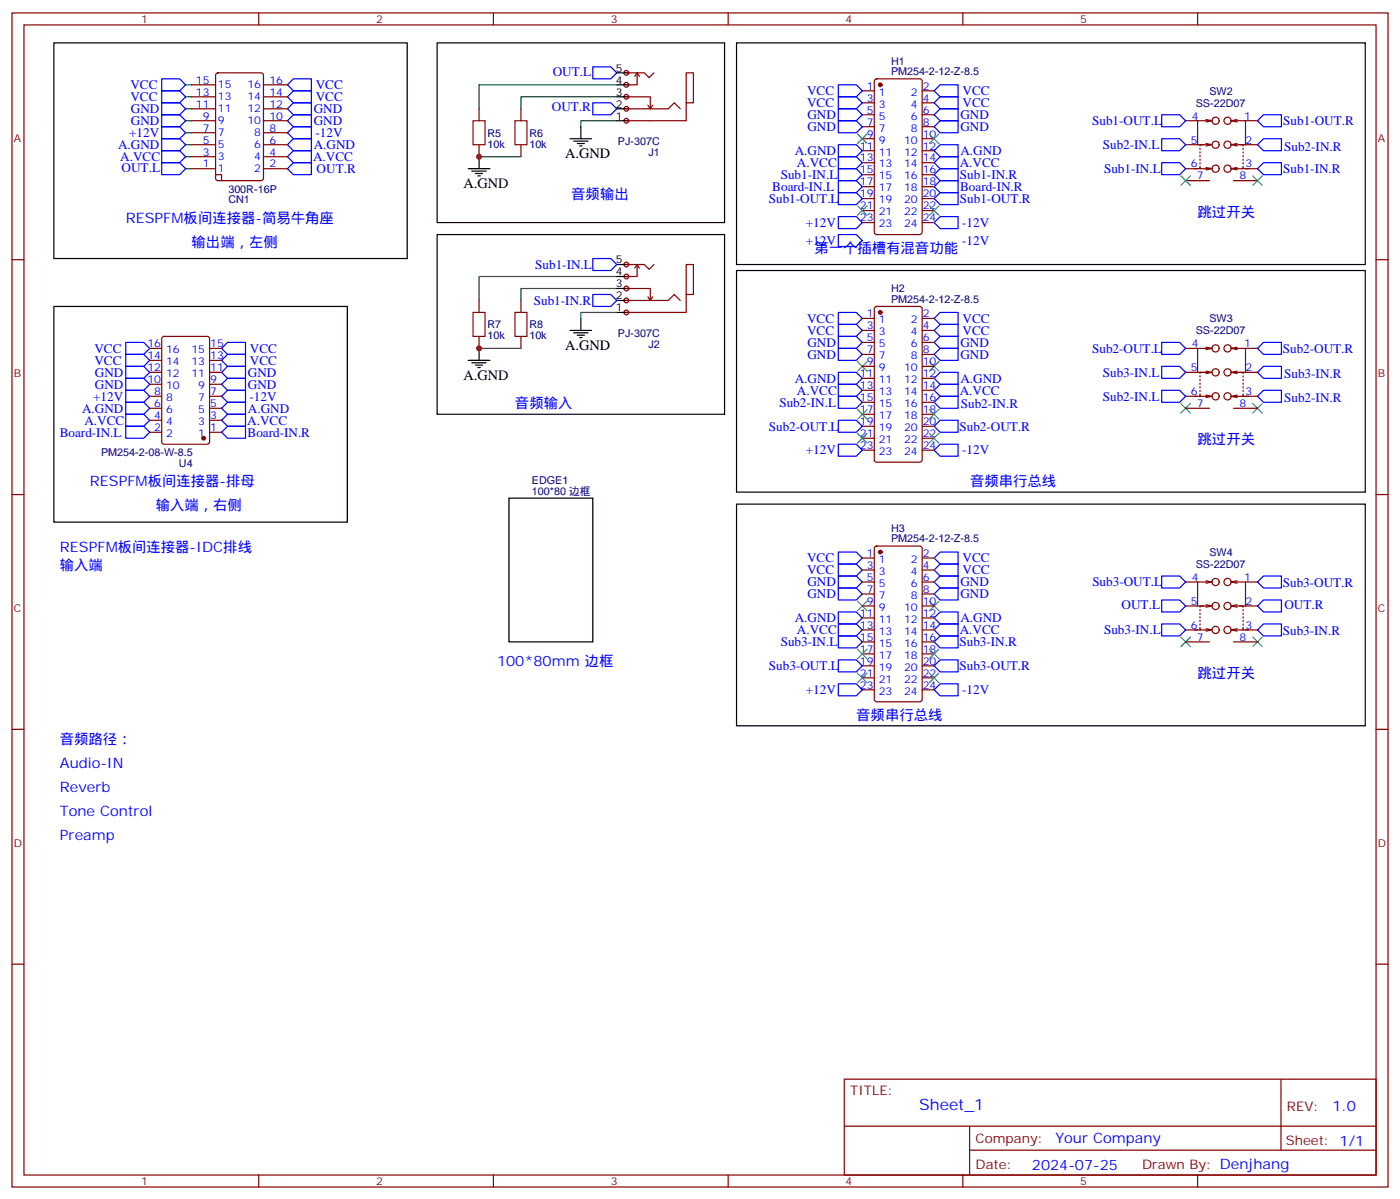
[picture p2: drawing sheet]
<svg xmlns="http://www.w3.org/2000/svg" width="412mm" height="353mm" viewBox="0 0 412 353" stroke-linecap="round" stroke-linejoin="round" font-family="sans-serif">
<g fill="none" stroke="#870000" stroke-width=".35">
<path d="M3.5 3.8h405.4v345.7h-405.4zM7.1 7.3h398.2v338.7h-398.2zM76.2 3.8v3.5M145.3 3.8v3.5M214.5 3.8v3.5M283.6 3.8v3.5M352.8 3.8v3.5M56.4 39.1h7.1M56.4 35.6h7.1M56.4 32h7.1M56.4 28.5h7.1M56.4 25h7.1"/>
<path d="M63.7 21.7l.5-.3h12.7l.7 .5v30.6l-.5 .6-12.9 .1-.6-.5-.1-30.5zM77.6 39.1h7.1M77.6 35.6h7.1M77.6 32h7.1M77.6 28.5h7.1M77.6 25h7.1M56.4 49.7h7.1M56.4 46.1h7.1M56.4 42.6h7.1M63.5 51.4h1.8v1.8M77.6 49.7h7.1M77.6 46.1h7.1"/>
<path d="M77.6 42.6h7.1M3.5 76.5h3.6M405.3 76.5h3.6M47.9 99.3l.4-.2h12.7l.7 .4v30.6l-.4 .7h-13l-.6-.5-.1-30.5zM44.1 102.6h3.5M44.1 106.1h3.5M44.1 109.6h3.5M44.1 116.7h3.5M44.1 113.2h3.5M61.7 102.6h3.6M61.7 106.1h3.6M61.7 109.6h3.6"/>
<path d="M61.7 116.7h3.6M61.7 113.2h3.6M44.1 127.3h3.5M44.1 123.8h3.5M44.1 120.2h3.5M61.7 127.3h3.6M61.7 123.8h3.6M61.7 120.2h3.6M3.5 145.6h3.6M405.3 145.6h3.6M3.5 214.8h3.6M405.3 214.8h3.6"/>
<path d="M3.5 283.9h3.6M405.3 283.9h3.6M248.7 317.8h156.6v28.2h-156.6zM377.3 317.8v20.9M248.7 331.6h156.5M285.6 338.7h119.6M285.6 331.6v14.1M76.2 346v3.5M145.3 346v3.5M214.5 346v3.5M283.6 346v3.5M352.8 346v3.5"/>
</g>
<g fill="none" stroke="#00f" stroke-width=".35">
<path d="M174.6 19.7h5.3l1.8 1.7-1.8 1.8h-5.3zM47.6 30.3h5.3l1.8 1.7-1.8 1.8h-5.3zM47.6 33.8h5.3l1.8 1.8-1.8 1.7h-5.3zM47.6 23.2h5.3l1.8 1.8-1.8 1.7h-5.3zM47.6 26.7h5.3l1.8 1.8-1.8 1.8h-5.3zM84.7 32l1.7-1.7h5.3v3.5h-5.3zM84.7 28.5l1.7-1.8h5.3v3.6h-5.3zM84.7 25l1.7-1.8h5.3v3.5h-5.3zM86.4 33.8h5.3v3.5h-5.3l-1.7-1.7zM174.6 30.3h5.3l1.8 1.7-1.8 1.8h-5.3zM47.6 47.9h5.3l1.8 1.8-1.8 1.7h-5.3zM47.6 40.9h5.3l1.8 1.7-1.8 1.8h-5.3z"/>
<path d="M47.6 44.4h5.3l1.8 1.7-1.8 1.8h-5.3zM86.4 47.9h5.3v3.5h-5.3l-1.7-1.7zM86.4 40.9h5.3v3.5h-5.3l-1.7-1.8zM86.4 44.4h5.3v3.5h-5.3l-1.7-1.8zM37 107.9h5.3l1.8 1.7-1.8 1.8h-5.3zM37 111.4h5.3l1.8 1.8-1.8 1.7h-5.3zM37 118.5h5.3l1.8 1.7-1.8 1.8h-5.3zM37 100.8h5.3l1.8 1.8-1.8 1.8h-5.3zM37 104.4h5.3l1.8 1.7-1.8 1.8h-5.3zM67 111.4h5.3v3.5h-5.3l-1.7-1.7zM67 107.9h5.3v3.5h-5.3l-1.7-1.8zM67 118.5h5.3v3.5h-5.3l-1.7-1.8z"/>
<path d="M67 104.4h5.3v3.5h-5.3l-1.7-1.8zM67 100.8h5.3v3.6h-5.3l-1.7-1.8zM37 122h5.3l1.8 1.8-1.8 1.7h-5.3zM37 125.5h5.3l1.8 1.8-1.8 1.7h-5.3zM65.3 123.8l1.7-1.8h5.3v3.5h-5.3zM65.3 127.3l1.7-1.8h5.3v3.5h-5.3z"/>
</g>
<path d="M15.9 12.6h104v63.5h-104zM171.1 37.3v3.6M167.9 40.9h6.4M169 41.6h4.2M170 42.3h2.2M170.7 43h.7M15.9 90.2h86.4v63.5h-86.4z" fill="none" stroke="#000" stroke-width=".35"/>
<circle cx="60" cy="129" r=".53" fill="#870000" stroke="#870000" stroke-width=".35"/>
<path d="M54.7 25h1.7M54.7 28.5h1.7M54.7 32h1.7M54.7 35.6h1.7M181.7 35.6h-10.6v1.7M54.7 42.6h1.7M54.7 46.1h1.7M54.7 49.7h1.7M141.1 46.1h12.4" fill="none" stroke="#008700" stroke-width=".35"/>
<g fill="#f0f0f0" stroke="#870000" stroke-width=".35">
<circle cx="184.5" cy="21.4" r=".71"/>
<circle cx="184.5" cy="25" r=".71"/>
<circle cx="184.5" cy="28.5" r=".71"/>
<circle cx="184.5" cy="32" r=".71"/>
<circle cx="184.5" cy="35.6" r=".71"/>
</g>
<g fill="none" stroke="#000" stroke-width=".35">
<path d="M128.8 12.6h84.6v52.9h-84.6zM181.7 35.6h3.5M181.7 32h3.5M181.7 28.5h3.5M181.7 25h3.5M181.7 21.4h3.5M137.9 49.7h6.4M139 50.4h4.2M140.1 51.1h2.1M140.8 51.8h.7M141.1 46.1v3.6M128.8 69.1h84.6v52.9h-84.6z"/>
<path d="M217 79.7h185.2v65.2h-185.2zM137.9 106.1h6.4M139 106.8h4.2M140.1 107.5h2.1M140.8 108.2h.7M141.1 102.6v3.5M217 148.4h185.2v65.3h-185.2z"/>
</g>
<g fill="none" stroke="#870000" stroke-width=".35">
<path d="M141.1 32v3.6M153.5 32v3.6M184.5 32h12.3l1.8-1.7 1.8 1.7M184.5 28.5h7.1v3.5M184.5 21.4h5.3l1.4 1.5 1.4-1.5M187.7 21.4v3.6h-3.2M187.7 21.4l.7 1.1M187.7 21.4l-.7 1.1M190.9 31l.7 1M192.3 31l-.7 1M202.1 30.3v-8.9h2.2v8.9h-2.2v5.3h-17.6M349.2 35.6h3.6"/>
<path d="M355.2 35.2l1.8 .4M357 35.6h-4.2v7M357 35.6l-1.8 .3M362.7 35.6h4.2v7M362.7 35.6l1.7 .3M364.4 35.2l-1.7 .4M366.9 35.6h3.5M141.1 42.6v3.5M153.5 42.6v3.5M349.2 42.6h5.3M349.2 49.7h4.5M349.2 53.2h7.1"/>
<path d="M353.5 49v.7h2.8M353.5 43.7v.3M353.5 44.7v.4M353.5 45.8v.3M353.5 46.8v.4M353.5 47.9v.4M355.2 49.3l1.8 .4-1.8 .3M355.2 42.3l1.8 .3-1.8 .4M356.3 42.6h-2.8v.4M362.7 42.6l1.7 .4M362.7 49.7l1.7 .3M363.4 42.6h2.8v.4"/>
<path d="M363.4 53.2h7M364.4 42.3l-1.7 .3M364.4 49.3l-1.7 .4M365.1 42.6h5.3M366 49.7h4.4M366.2 49v.7h-2.8M366.2 43.7v.3M366.2 44.7v.4M366.2 45.8v.3M366.2 46.8v.4M366.2 47.9v.4M141.1 88.5v3.5"/>
<path d="M141.1 99.1v3.5M153.5 88.5v3.5M153.5 99.1v3.5M349.2 102.6h3.6M349.2 109.6h5.3M349.2 116.7h4.5M353.5 116v.7h2.8M353.5 110.7v.4M353.5 111.8v.3M353.5 112.8v.4M353.5 113.9v.3M353.5 114.9v.4"/>
<path d="M355.2 116.3l1.8 .4-1.8 .4M355.2 109.3l1.8 .3-1.8 .4M355.2 102.2l1.8 .4M356.3 109.6h-2.8v.4M357 102.6h-4.2v7M357 102.6l-1.8 .3M362.7 102.6h4.2v7M362.7 102.6l1.7 .3M362.7 109.6l1.7 .4M362.7 116.7l1.7 .4M363.4 109.6h2.8v.4M364.4 102.2l-1.7 .4"/>
<path d="M364.4 109.3l-1.7 .3M364.4 116.3l-1.7 .4M365.1 109.6h5.3M366 116.7h4.4M366.2 116v.7h-2.8M366.2 110.7v.4M366.2 111.8v.3M366.2 112.8v.4M366.2 113.9v.3M366.2 114.9v.4M366.9 102.6h3.5M349.2 120.2h7.1"/>
<path d="M363.4 120.2h7M349.2 171.4h3.6M349.2 178.4h5.3M353.5 179.5v.3M355.2 178.1l1.8 .3-1.8 .4M355.2 171l1.8 .4M356.3 178.4h-2.8v.4M357 171.4h-4.2v7M357 171.4l-1.8 .3M362.7 171.4h4.2v7M362.7 171.4l1.7 .3M362.7 178.4l1.7 .4"/>
<path d="M363.4 178.4h2.8v.4M364.4 171l-1.7 .4M364.4 178.1l-1.7 .3M365.1 178.4h5.3M366.2 179.5v.3M366.9 171.4h3.5M349.2 185.5h4.5M349.2 189h7.1M353.5 184.8v.7h2.8M353.5 180.6v.3M353.5 181.6v.4M353.5 182.7v.3"/>
<path d="M353.5 183.7v.4M355.2 185.1l1.8 .4-1.8 .3M362.7 185.5l1.7 .3M363.4 189h7M364.4 185.1l-1.7 .4M366 185.5h4.4M366.2 184.8v.7h-2.8M366.2 180.6v.3M366.2 181.6v.4M366.2 182.7v.3M366.2 183.7v.4"/>
<circle cx="358.1" cy="35.6" r="1.06"/>
<circle cx="361.6" cy="35.6" r="1.06"/>
<circle cx="358.1" cy="42.6" r="1.06"/>
<circle cx="358.1" cy="49.7" r="1.06"/>
<circle cx="361.6" cy="49.7" r="1.06"/>
<circle cx="361.6" cy="42.6" r="1.06"/>
<circle cx="358.1" cy="109.6" r="1.06"/>
<circle cx="358.1" cy="116.7" r="1.06"/>
<circle cx="358.1" cy="102.6" r="1.06"/>
<circle cx="361.6" cy="109.6" r="1.06"/>
<circle cx="361.6" cy="102.6" r="1.06"/>
<circle cx="361.6" cy="116.7" r="1.06"/>
<circle cx="358.1" cy="178.4" r="1.06"/>
<circle cx="358.1" cy="171.4" r="1.06"/>
<circle cx="361.6" cy="178.4" r="1.06"/>
<circle cx="361.6" cy="171.4" r="1.06"/>
<circle cx="358.1" cy="185.5" r="1.06"/>
<circle cx="361.6" cy="185.5" r="1.06"/>
</g>
<path d="M139.3 35.6h3.6v7h-3.6zM151.7 35.6h3.5v7h-3.5zM139.3 92h3.6v7.1h-3.6zM151.7 92h3.5v7.1h-3.5z" fill="none" stroke="#a10000" stroke-width=".35"/>
<path d="M181.7 25h-40.6v7M181.7 28.5h-28.2v3.5M181.7 84.9h-28.2v3.6M181.7 81.4h-40.6v7.1" fill="none" stroke="#008700" stroke-width=".35"/>
<g fill="none" stroke="#00f" stroke-width=".35">
<path d="M342.2 33.8h5.3l1.7 1.8-1.7 1.7h-5.3zM342.2 40.9h5.3l1.7 1.7-1.7 1.8h-5.3zM342.2 47.9h5.3l1.7 1.8-1.7 1.7h-5.3zM370.4 49.7l1.8-1.8h5.3v3.5h-5.3zM372.2 40.9h5.3v3.5h-5.3l-1.8-1.8zM246.9 99.1h5.3l1.8 1.7-1.8 1.8h-5.3zM246.9 92h5.3l1.8 1.8-1.8 1.7h-5.3zM246.9 95.5h5.3l1.8 1.8-1.8 1.8h-5.3zM276.9 95.5h5.3v3.6h-5.3l-1.7-1.8zM276.9 92h5.3v3.5h-5.3l-1.7-1.7zM246.9 102.6h5.3l1.8 1.8-1.8 1.7h-5.3zM246.9 109.6h5.3l1.8 1.8-1.8 1.8h-5.3z"/>
<path d="M246.9 113.2h5.3l1.8 1.7-1.8 1.8h-5.3zM246.9 116.7h5.3l1.8 1.8-1.8 1.7h-5.3zM275.2 100.8l1.7-1.7h5.3v3.5h-5.3zM275.2 114.9l1.7-1.7h5.3v3.5h-5.3zM275.2 118.5l1.7-1.8h5.3v3.5h-5.3zM276.9 102.6h5.3v3.5h-5.3l-1.7-1.7zM276.9 109.6h5.3v3.6h-5.3l-1.7-1.8zM342.2 107.9h5.3l1.7 1.7-1.7 1.8h-5.3zM342.2 114.9h5.3l1.7 1.8-1.7 1.8h-5.3zM342.2 100.8h5.3l1.7 1.8-1.7 1.8h-5.3zM370.4 109.6l1.8-1.7h5.3v3.5h-5.3zM370.4 116.7l1.8-1.8h5.3v3.6h-5.3z"/>
<path d="M370.4 102.6l1.8-1.8h5.3v3.6h-5.3zM342.2 169.6h5.3l1.7 1.8-1.7 1.7h-5.3zM370.4 171.4l1.8-1.8h5.3v3.5h-5.3zM342.2 183.7h5.3l1.7 1.8-1.7 1.8h-5.3zM370.4 185.5l1.8-1.8h5.3v3.6h-5.3z"/>
</g>
<g fill="none" stroke="#3c3" stroke-width=".35">
<path d="M347.8 51.8l2.9 2.8M350.7 51.8l-2.9 2.8M369 51.8l2.8 2.8M371.8 51.8l-2.8 2.8M252.6 106.5l2.8 2.8M255.4 106.5l-2.8 2.8M273.8 106.5l2.8 2.8M276.6 106.5l-2.8 2.8M347.8 118.8l2.9 2.8M350.7 118.8l-2.9 2.8M369 118.8l2.8 2.8M371.8 118.8l-2.8 2.8"/>
<path d="M347.8 187.6l2.9 2.8M350.7 187.6l-2.9 2.8M369 187.6l2.8 2.8M371.8 187.6l-2.8 2.8"/>
</g>
<g fill="#f0f0f0" stroke="#870000" stroke-width=".35">
<circle cx="184.5" cy="77.9" r=".71"/>
<circle cx="184.5" cy="81.4" r=".71"/>
<circle cx="184.5" cy="84.9" r=".71"/>
<circle cx="184.5" cy="88.5" r=".71"/>
<circle cx="184.5" cy="92" r=".71"/>
</g>
<path d="M217 12.6h185.2v65.3h-185.2zM181.7 77.9h3.5M167.9 97.3h6.4M169 98h4.2M170 98.7h2.2M170.7 99.4h.7M171.1 93.8v3.5M181.7 92h3.5M181.7 88.5h3.5M181.7 84.9h3.5M181.7 81.4h3.5M149.9 146.7h24.7v42.3h-24.7z" fill="none" stroke="#000" stroke-width=".35"/>
<g fill="none" stroke="#870000" stroke-width=".35">
<path d="M254 26.7h3.5M254 30.3h3.5M254 33.8h3.5M254 37.3h3.5M257.8 23.4l.4-.2h12.7l.7 .4v44.8l-.4 .6-13 .1-.6-.5-.1-44.7zM271.6 26.7h3.6M271.6 30.3h3.6M271.6 33.8h3.6M271.6 37.3h3.6M254 58.5h3.5M254 55h3.5M254 40.9h3.5"/>
<path d="M254 51.4h3.5M254 44.4h3.5M254 47.9h3.5M271.6 58.5h3.6M271.6 55h3.6M271.6 40.9h3.6M271.6 51.4h3.6M271.6 44.4h3.6M271.6 47.9h3.6M184.5 77.9h5.3l1.4 1.4 1.4-1.4M187.7 77.9v3.5h-3.2M187.7 77.9l.7 1.1"/>
<path d="M187.7 77.9l-.7 1.1M254 65.5h3.5M254 62h3.5M271.6 65.5h3.6M271.6 62h3.6M184.5 88.5h12.3l1.8-1.8 1.8 1.8M184.5 84.9h7.1v3.6M190.9 87.4l.7 1.1M192.3 87.4l-.7 1.1M202.1 86.7v-8.8h2.2v8.8h-2.2v5.3h-17.6M254 93.8h3.5M254 97.3h3.5"/>
<path d="M257.8 90.4l.4-.2h12.7l.7 .5v44.7l-.4 .6-13 .1-.6-.5-.1-44.7zM271.6 93.8h3.6M271.6 97.3h3.6M254 100.8h3.5M254 104.4h3.5M254 107.9h3.5M254 118.5h3.5M254 111.4h3.5M254 114.9h3.5M271.6 100.8h3.6M271.6 104.4h3.6M271.6 107.9h3.6"/>
<path d="M271.6 118.5h3.6M271.6 111.4h3.6M271.6 114.9h3.6M254 132.6h3.5M254 129h3.5M254 125.5h3.5M254 122h3.5M271.6 132.6h3.6M271.6 129h3.6M271.6 125.5h3.6M271.6 122h3.6M254 164.3h3.5"/>
<path d="M254 167.9h3.5M254 171.4h3.5M254 174.9h3.5M254 178.4h3.5M257.8 161l.4-.2h12.7l.7 .4v44.8l-.4 .6-13 .1-.6-.5-.1-44.7zM271.6 164.3h3.6M271.6 167.9h3.6M271.6 171.4h3.6M271.6 174.9h3.6M271.6 178.4h3.6M254 199.6h3.5M254 196.1h3.5"/>
<path d="M254 192.5h3.5M254 189h3.5M254 182h3.5M254 185.5h3.5M271.6 199.6h3.6M271.6 196.1h3.6M271.6 192.5h3.6M271.6 189h3.6M271.6 182h3.6M271.6 185.5h3.6M254 203.1h3.5M271.6 203.1h3.6"/>
</g>
<path d="M54.7 39.1h1.7M181.7 92h-10.6v1.8M141.1 102.6h12.4" fill="none" stroke="#008700" stroke-width=".35"/>
<g fill="none" stroke="#00f" stroke-width=".35">
<path d="M47.6 37.3h5.3l1.8 1.8-1.8 1.8h-5.3zM86.4 37.3h5.3v3.6h-5.3l-1.7-1.8zM246.9 32h5.3l1.8 1.8-1.8 1.8h-5.3zM246.9 35.6h5.3l1.8 1.7-1.8 1.8h-5.3zM246.9 25h5.3l1.8 1.7-1.8 1.8h-5.3zM246.9 28.5h5.3l1.8 1.8-1.8 1.7h-5.3zM275.2 37.3l1.7-1.7h5.3v3.5h-5.3zM276.9 32h5.3v3.6h-5.3l-1.7-1.8zM276.9 28.5h5.3v3.5h-5.3l-1.7-1.7zM276.9 25h5.3v3.5h-5.3l-1.7-1.8zM370.4 35.6l1.8-1.8h5.3v3.5h-5.3zM246.9 42.6h5.3l1.8 1.8-1.8 1.7h-5.3z"/>
<path d="M246.9 46.1h5.3l1.8 1.8-1.8 1.8h-5.3zM246.9 49.7h5.3l1.8 1.7-1.8 1.8h-5.3zM246.9 56.7h5.3l1.8 1.8-1.8 1.8h-5.3zM246.9 53.2h5.3l1.8 1.8-1.8 1.7h-5.3zM275.2 44.4l1.7-1.8h5.3v3.5h-5.3zM275.2 47.9l1.7-1.8h5.3v3.6h-5.3zM275.2 51.4l1.7-1.7h5.3v3.5h-5.3zM275.2 58.5l1.7-1.8h5.3v3.6h-5.3zM275.2 55l1.7-1.8h5.3v3.5h-5.3zM174.6 76.1h5.3l1.8 1.8-1.8 1.8h-5.3zM246.9 63.8h5.3l1.8 1.7-1.8 1.8h-5.3zM276.9 63.8h5.3v3.5h-5.3l-1.7-1.8z"/>
<path d="M174.6 86.7h5.3l1.8 1.8-1.8 1.7h-5.3zM37 114.9h5.3l1.8 1.8-1.8 1.8h-5.3zM67 114.9h5.3v3.6h-5.3l-1.7-1.8zM246.9 123.8h5.3l1.8 1.7-1.8 1.8h-5.3zM246.9 130.8h5.3l1.8 1.8-1.8 1.7h-5.3zM275.2 125.5l1.7-1.7h5.3v3.5h-5.3zM275.2 132.6l1.7-1.8h5.3v3.5h-5.3zM246.9 166.1h5.3l1.8 1.8-1.8 1.7h-5.3zM246.9 162.6h5.3l1.8 1.7-1.8 1.8h-5.3zM246.9 173.1h5.3l1.8 1.8-1.8 1.8h-5.3zM246.9 169.6h5.3l1.8 1.8-1.8 1.7h-5.3zM275.2 164.3l1.7-1.7h5.3v3.5h-5.3z"/>
<path d="M275.2 171.4l1.7-1.8h5.3v3.5h-5.3zM276.9 166.1h5.3v3.5h-5.3l-1.7-1.7zM276.9 173.1h5.3v3.6h-5.3l-1.7-1.8zM342.2 176.7h5.3l1.7 1.7-1.7 1.8h-5.3zM370.4 178.4l1.8-1.7h5.3v3.5h-5.3zM246.9 187.3h5.3l1.8 1.7-1.8 1.8h-5.3zM246.9 183.7h5.3l1.8 1.8-1.8 1.8h-5.3zM246.9 180.2h5.3l1.8 1.8-1.8 1.7h-5.3zM246.9 194.3h5.3l1.8 1.8-1.8 1.7h-5.3zM275.2 189l1.7-1.7h5.3v3.5h-5.3zM275.2 185.5l1.7-1.8h5.3v3.6h-5.3zM275.2 182l1.7-1.8h5.3v3.5h-5.3z"/>
<path d="M275.2 196.1l1.7-1.8h5.3v3.5h-5.3zM246.9 201.4h5.3l1.8 1.7-1.8 1.8h-5.3zM275.2 203.1l1.7-1.7h5.3v3.5h-5.3z"/>
</g>
<g fill="#870000" stroke="#870000" stroke-width=".35">
<circle cx="259.3" cy="25" r=".53"/>
<circle cx="259.3" cy="92" r=".53"/>
<circle cx="259.3" cy="162.6" r=".53"/>
</g>
<g fill="none" stroke="#3c3" stroke-width=".35">
<path d="M252.6 39.4l2.8 2.9M255.4 39.4l-2.8 2.9M273.8 39.4l2.8 2.9M276.6 39.4l-2.8 2.9M252.6 60.6l2.8 2.8M255.4 60.6l-2.8 2.8M273.8 60.6l2.8 2.8M276.6 60.6l-2.8 2.8M252.6 120.6l2.8 2.8M252.6 127.6l2.8 2.9M255.4 120.6l-2.8 2.8M255.4 127.6l-2.8 2.9"/>
<path d="M273.8 120.6l2.8 2.8M273.8 127.6l2.8 2.9M276.6 120.6l-2.8 2.8M276.6 127.6l-2.8 2.9M252.6 177l2.8 2.8M255.4 177l-2.8 2.8M273.8 177l2.8 2.8M276.6 177l-2.8 2.8M252.6 191.1l2.8 2.9M252.6 198.2l2.8 2.8M255.4 198.2l-2.8 2.8M255.4 191.1l-2.8 2.9"/>
<path d="M273.8 191.1l2.8 2.9M273.8 198.2l2.8 2.8M276.6 191.1l-2.8 2.9M276.6 198.2l-2.8 2.8"/>
</g>
<g fill="#c00">
<circle cx="141.1" cy="46.1" r=".88"/>
<circle cx="141.1" cy="102.6" r=".88"/>
</g>
<path d="M246.9 69.1h5.3l1.8 1.7-1.8 1.8h-5.3z" fill="none" stroke="#00f" stroke-width=".35"/>
<text font-size="4.6" fill="#00f" x="270.8" y="326.8">Sheet_1</text>
<g font-size="4.2">
<text x="166.5" y="46.5">A.GND</text>
<text x="136.5" y="55.3">A.GND</text>
<text x="166.5" y="102.9">A.GND</text>
<text x="136.5" y="111.8">A.GND</text>
</g>
<g font-size="4.2" fill="#00f">
<text x="168.3" y="58.5">音频输出</text>
<text x="37" y="65.5">RESPFM板间连接器-简易牛角座</text>
<text x="352.8" y="63.8">跳过开关</text>
<text x="56.4" y="72.6">输出端，左侧</text>
<text x="239.9" y="74.4">第一个插槽有混音功能</text>
<text x="151.7" y="120.2">音频输入</text>
<text x="352.8" y="130.8">跳过开关</text>
<text x="26.5" y="143.2">RESPFM板间连接器-排母</text>
<text x="285.8" y="143.2">音频串行总线</text>
<text x="45.9" y="150.2">输入端，右侧</text>
<text x="17.6" y="167.9">输入端</text>
<text x="17.6" y="162.6">RESPFM板间连接器-IDC排线</text>
<text x="146.4" y="196.1">100*80mm 边框</text>
<text x="352.8" y="199.6">跳过开关</text>
<text x="252.2" y="211.9">音频串行总线</text>
<text x="17.6" y="219">音频路径：</text>
<text x="17.6" y="226.1">Audio-IN</text>
<text x="17.6" y="233.1">Reverb</text>
<text x="17.6" y="240.2">Tone Control</text>
<text x="17.6" y="247.2">Preamp</text>
<text x="392.5" y="327">1.0</text>
<text x="310.9" y="336.6">Your Company</text>
<text x="304" y="344.4">2024-07-25</text>
</g>
<g font-size="3.9" fill="#00f">
<text x="162.8" y="22.3">OUT.L</text>
<text x="38.4" y="26.2">VCC</text>
<text x="38.4" y="29.8">VCC</text>
<text x="93" y="29.8">VCC</text>
<text x="93" y="26.2">VCC</text>
<text x="237.7" y="28">VCC</text>
<text x="283.5" y="28">VCC</text>
<text x="38.5" y="33.3">GND</text>
<text x="92.4" y="33.3">GND</text>
<text x="162.6" y="32.8">OUT.R</text>
<text x="237.7" y="31.5">VCC</text>
<text x="237.9" y="35">GND</text>
<text x="282.9" y="35">GND</text>
<text x="283.5" y="31.5">VCC</text>
<text x="38" y="40.3">+12V</text>
<text x="38.5" y="36.8">GND</text>
<text x="92.4" y="36.8">GND</text>
<text x="92.9" y="40.3">-12V</text>
<text x="237.9" y="38.6">GND</text>
<text x="282.9" y="38.6">GND</text>
<text x="321.7" y="36.8">Sub1-OUT.L</text>
<text x="378" y="36.8">Sub1-OUT.R</text>
<text x="34.8" y="43.9">A.GND</text>
<text x="35.4" y="47.4">A.VCC</text>
<text x="92.2" y="47.4">A.VCC</text>
<text x="92.4" y="43.9">A.GND</text>
<text x="234.1" y="45.6">A.GND</text>
<text x="282.9" y="45.6">A.GND</text>
<text x="324.8" y="43.9">Sub2-IN.L</text>
<text x="378.3" y="44.4">Sub2-IN.R</text>
<text x="35.8" y="50.5">OUT.L</text>
<text x="93.3" y="51">OUT.R</text>
<text x="230" y="52.7">Sub1-IN.L</text>
<text x="234.8" y="49.2">A.VCC</text>
<text x="282.7" y="49.2">A.VCC</text>
<text x="282.8" y="52.7">Sub1-IN.R</text>
<text x="325.2" y="50.9">Sub1-IN.L</text>
<text x="378" y="50.9">Sub1-IN.R</text>
<text x="226.5" y="59.8">Sub1-OUT.L</text>
<text x="227.5" y="56.3">Board-IN.L</text>
<text x="282.8" y="59.8">Sub1-OUT.R</text>
<text x="282.8" y="56.3">Board-IN.R</text>
<text x="237.3" y="66.8">+12V</text>
<text x="283.4" y="66.8">-12V</text>
<text x="237.3" y="72.1">+12V</text>
<text x="283.4" y="72.1">-12V</text>
<text x="157.7" y="79.2">Sub1-IN.L</text>
<text x="157.3" y="89.7">Sub1-IN.R</text>
<text x="237.7" y="95">VCC</text>
<text x="283.5" y="95">VCC</text>
<text x="237.7" y="98.6">VCC</text>
<text x="283.5" y="98.6">VCC</text>
<text x="27.8" y="103.9">VCC</text>
<text x="27.8" y="107.4">VCC</text>
<text x="73.6" y="107.4">VCC</text>
<text x="73.6" y="103.9">VCC</text>
<text x="237.9" y="102.1">GND</text>
<text x="237.9" y="105.6">GND</text>
<text x="282.9" y="105.6">GND</text>
<text x="282.9" y="102.1">GND</text>
<text x="321.7" y="103.9">Sub2-OUT.L</text>
<text x="377.9" y="103.9">Sub2-OUT.R</text>
<text x="28" y="110.9">GND</text>
<text x="73" y="110.9">GND</text>
<text x="234.1" y="112.7">A.GND</text>
<text x="282.9" y="112.7">A.GND</text>
<text x="324.8" y="110.9">Sub3-IN.L</text>
<text x="378.3" y="111.4">Sub3-IN.R</text>
<text x="27.4" y="118">+12V</text>
<text x="28" y="114.4">GND</text>
<text x="73" y="114.4">GND</text>
<text x="73.5" y="118">-12V</text>
<text x="229.6" y="119.7">Sub2-IN.L</text>
<text x="234.8" y="116.2">A.VCC</text>
<text x="282.7" y="116.2">A.VCC</text>
<text x="324.8" y="118">Sub2-IN.L</text>
<text x="378.3" y="118.5">Sub2-IN.R</text>
<text x="24.2" y="121.5">A.GND</text>
<text x="24.8" y="125">A.VCC</text>
<text x="72.8" y="125">A.VCC</text>
<text x="73" y="121.5">A.GND</text>
<text x="283" y="120.2">Sub2-IN.R</text>
<text x="17.6" y="128.6">Board-IN.L</text>
<text x="72.9" y="128.6">Board-IN.R</text>
<text x="226.5" y="126.8">Sub2-OUT.L</text>
<text x="282.6" y="126.9">Sub2-OUT.R</text>
<text x="237.3" y="133.8">+12V</text>
<text x="283.4" y="133.8">-12V</text>
<text x="237.7" y="165.6">VCC</text>
<text x="283.5" y="165.6">VCC</text>
<text x="237.7" y="169.1">VCC</text>
<text x="237.9" y="172.6">GND</text>
<text x="282.9" y="172.6">GND</text>
<text x="283.5" y="169.1">VCC</text>
<text x="321.8" y="172.6">Sub3-OUT.L</text>
<text x="377.9" y="172.7">Sub3-OUT.R</text>
<text x="237.9" y="176.2">GND</text>
<text x="282.9" y="176.2">GND</text>
<text x="330.4" y="179.3">OUT.L</text>
<text x="378.3" y="179.2">OUT.R</text>
<text x="234.1" y="183.2">A.GND</text>
<text x="282.9" y="183.2">A.GND</text>
<text x="230" y="190.3">Sub3-IN.L</text>
<text x="234.8" y="186.8">A.VCC</text>
<text x="282.6" y="190.4">Sub3-IN.R</text>
<text x="282.7" y="186.8">A.VCC</text>
<text x="325.2" y="186.8">Sub3-IN.L</text>
<text x="377.9" y="186.8">Sub3-IN.R</text>
<text x="226.5" y="197.3">Sub3-OUT.L</text>
<text x="282.6" y="197.4">Sub3-OUT.R</text>
<text x="237.3" y="204.4">+12V</text>
<text x="283.4" y="204.4">-12V</text>
</g>
<g font-size="3.9" fill="#800">
<text x="250.5" y="322.4">TITLE:</text>
<text x="379.1" y="327">REV:</text>
<text x="287.4" y="336.6">Company:</text>
<text x="378.7" y="337.2">Sheet: 1/1</text>
<text x="287.4" y="344.2">Date:</text>
<text x="336.4" y="344.3">Drawn By: Denjhang</text>
</g>
<g font-size="3.2" fill="#800">
<text x="41.6" y="6.8">1</text>
<text x="110.8" y="6.8">2</text>
<text x="179.9" y="6.8">3</text>
<text x="249.1" y="6.8">4</text>
<text x="318.2" y="6.8">5</text>
<text x="4.1" y="41.9">A</text>
<text x="405.9" y="41.9">A</text>
<text x="4.1" y="111.1">B</text>
<text x="405.9" y="111.1">B</text>
<text x="4.1" y="180.2">C</text>
<text x="405.9" y="180.2">C</text>
<text x="4.1" y="249.3">D</text>
<text x="405.9" y="249.3">D</text>
<text x="41.6" y="349">1</text>
<text x="110.8" y="349">2</text>
<text x="179.9" y="349">3</text>
<text x="249.1" y="349">4</text>
<text x="318.2" y="349">5</text>
</g>
<g font-size="3.2">
<text x="181.4" y="21.1">5</text>
<text x="181.4" y="28.2">3</text>
<text x="181.4" y="24.6">4</text>
<text x="181.4" y="35.2">1</text>
<text x="181.4" y="31.7">2</text>
<text x="181.4" y="77.5">5</text>
<text x="181.4" y="81.1">4</text>
<text x="181.4" y="88.1">2</text>
<text x="181.4" y="84.6">3</text>
<text x="181.4" y="91.7">1</text>
</g>
<g font-size="3.2" fill="#000080">
<text x="262.5" y="22.1">PM254-2-12-Z-8.5</text>
<text x="262.5" y="19">H1</text>
<text x="356.3" y="27.9">SW2</text>
<text x="352.2" y="31.4">SS-22D07</text>
<text x="143.6" y="40.2">R5</text>
<text x="155.9" y="40.2">R6</text>
<text x="143.6" y="43.4">10k</text>
<text x="155.9" y="43.4">10k</text>
<text x="182" y="42.8">PJ-307C</text>
<text x="191" y="46">J1</text>
<text x="67.3" y="56.8">300R-16P</text>
<text x="67.3" y="59.9">CN1</text>
<text x="262.5" y="89.1">PM254-2-12-Z-8.5</text>
<text x="262.5" y="86.1">H2</text>
<text x="356.3" y="94.9">SW3</text>
<text x="143.6" y="99.9">10k</text>
<text x="143.6" y="96.7">R7</text>
<text x="155.9" y="99.9">10k</text>
<text x="155.9" y="96.7">R8</text>
<text x="182" y="99.2">PJ-307C</text>
<text x="352.2" y="98.4">SS-22D07</text>
<text x="191" y="102.4">J2</text>
<text x="29.8" y="134.4">PM254-2-08-W-8.5</text>
<text x="52.7" y="137.5">U4</text>
<text x="156.7" y="142.4">EDGE1</text>
<text x="156.7" y="145.6">100*80 边框</text>
<text x="262.5" y="159.7">PM254-2-12-Z-8.5</text>
<text x="262.5" y="156.6">H3</text>
<text x="352.2" y="167.2">SS-22D07</text>
<text x="356.3" y="163.7">SW4</text>
</g>
<g font-size="3.2" fill="#00f">
<text x="57.7" y="28.2">13</text>
<text x="57.7" y="24.6">15</text>
<text x="64.2" y="29.6">13</text>
<text x="64.2" y="26">15</text>
<text x="72.9" y="29.6">14</text>
<text x="72.9" y="26">16</text>
<text x="79.4" y="28.2">14</text>
<text x="79.4" y="24.6">16</text>
<text x="255.3" y="26.4">1</text>
<text x="255.3" y="29.9">3</text>
<text x="258.8" y="28.2">1</text>
<text x="268.3" y="28.2">2</text>
<text x="271.8" y="29.9">4</text>
<text x="271.8" y="26.4">2</text>
<text x="57.7" y="31.7">11</text>
<text x="59.7" y="35.2">9</text>
<text x="64.2" y="33.1">11</text>
<text x="72.9" y="33.1">12</text>
<text x="79.4" y="35.2">10</text>
<text x="79.4" y="31.7">12</text>
<text x="255.3" y="33.4">5</text>
<text x="258.8" y="31.7">3</text>
<text x="258.8" y="35.2">5</text>
<text x="268.3" y="35.2">6</text>
<text x="268.3" y="31.7">4</text>
<text x="271.8" y="33.4">6</text>
<text x="351.1" y="35.2">4</text>
<text x="366.5" y="35.2">1</text>
<text x="59.7" y="38.7">7</text>
<text x="64.2" y="40.1">7</text>
<text x="64.2" y="36.6">9</text>
<text x="72.9" y="36.6">10</text>
<text x="74.9" y="40.1">8</text>
<text x="79.4" y="38.7">8</text>
<text x="255.3" y="37">7</text>
<text x="255.3" y="40.5">9</text>
<text x="258.8" y="38.7">7</text>
<text x="268.3" y="38.7">8</text>
<text x="271.8" y="40.5">10</text>
<text x="271.8" y="37">8</text>
<text x="59.7" y="45.8">3</text>
<text x="59.7" y="42.3">5</text>
<text x="64.2" y="47.2">3</text>
<text x="64.2" y="43.7">5</text>
<text x="74.9" y="47.2">4</text>
<text x="74.9" y="43.7">6</text>
<text x="79.4" y="45.8">4</text>
<text x="79.4" y="42.3">6</text>
<text x="253.3" y="44">11</text>
<text x="253.3" y="47.6">13</text>
<text x="258.8" y="42.3">9</text>
<text x="258.8" y="45.8">11</text>
<text x="266.3" y="45.8">12</text>
<text x="266.3" y="42.3">10</text>
<text x="271.8" y="47.6">14</text>
<text x="271.8" y="44">12</text>
<text x="350.8" y="42.3">5</text>
<text x="366.9" y="42.3">2</text>
<text x="59.7" y="49.3">1</text>
<text x="64.2" y="50.7">1</text>
<text x="74.9" y="50.7">2</text>
<text x="79.4" y="49.3">2</text>
<text x="253.3" y="51.1">15</text>
<text x="258.8" y="49.3">13</text>
<text x="258.8" y="52.8">15</text>
<text x="266.3" y="52.8">16</text>
<text x="266.3" y="49.3">14</text>
<text x="271.8" y="51.1">16</text>
<text x="350.8" y="49.3">6</text>
<text x="352.5" y="52.8">7</text>
<text x="365.1" y="52.8">8</text>
<text x="366.9" y="49.3">3</text>
<text x="253.3" y="54.6">17</text>
<text x="253.3" y="58.1">19</text>
<text x="258.8" y="56.4">17</text>
<text x="258.8" y="59.9">19</text>
<text x="266.3" y="59.9">20</text>
<text x="266.3" y="56.4">18</text>
<text x="271.8" y="58.1">20</text>
<text x="271.8" y="54.6">18</text>
<text x="253.3" y="61.7">21</text>
<text x="253.3" y="65.2">23</text>
<text x="258.8" y="63.4">21</text>
<text x="266.3" y="63.4">22</text>
<text x="271.8" y="65.2">24</text>
<text x="271.8" y="61.7">22</text>
<text x="258.8" y="67">23</text>
<text x="266.3" y="67">24</text>
<text x="255.3" y="93.4">1</text>
<text x="258.8" y="95.2">1</text>
<text x="268.3" y="95.2">2</text>
<text x="271.8" y="93.4">2</text>
<text x="255.3" y="96.9">3</text>
<text x="255.3" y="100.5">5</text>
<text x="258.8" y="98.7">3</text>
<text x="268.3" y="98.7">4</text>
<text x="271.8" y="100.5">6</text>
<text x="271.8" y="96.9">4</text>
<text x="43.4" y="102.2">16</text>
<text x="43.4" y="105.8">14</text>
<text x="48.9" y="104">16</text>
<text x="48.9" y="107.5">14</text>
<text x="56.4" y="107.5">13</text>
<text x="56.4" y="104">15</text>
<text x="61.9" y="105.8">13</text>
<text x="61.9" y="102.2">15</text>
<text x="255.3" y="104">7</text>
<text x="255.3" y="107.5">9</text>
<text x="258.8" y="102.2">5</text>
<text x="258.8" y="105.8">7</text>
<text x="268.3" y="105.8">8</text>
<text x="268.3" y="102.2">6</text>
<text x="271.8" y="107.5">10</text>
<text x="271.8" y="104">8</text>
<text x="351.1" y="102.2">4</text>
<text x="366.5" y="102.2">1</text>
<text x="43.4" y="109.3">12</text>
<text x="43.4" y="112.8">10</text>
<text x="48.9" y="111.1">12</text>
<text x="56.4" y="111.1">11</text>
<text x="61.9" y="112.8">9</text>
<text x="61.9" y="109.3">11</text>
<text x="253.3" y="111.1">11</text>
<text x="258.8" y="109.3">9</text>
<text x="258.8" y="112.8">11</text>
<text x="266.3" y="112.8">12</text>
<text x="266.3" y="109.3">10</text>
<text x="271.8" y="111.1">12</text>
<text x="350.8" y="109.3">5</text>
<text x="366.9" y="109.3">2</text>
<text x="45.4" y="116.3">8</text>
<text x="45.4" y="119.9">6</text>
<text x="48.9" y="114.6">10</text>
<text x="48.9" y="118.1">8</text>
<text x="58.4" y="118.1">7</text>
<text x="58.4" y="114.6">9</text>
<text x="61.9" y="119.9">5</text>
<text x="61.9" y="116.3">7</text>
<text x="253.3" y="114.6">13</text>
<text x="253.3" y="118.1">15</text>
<text x="258.8" y="116.3">13</text>
<text x="258.8" y="119.9">15</text>
<text x="266.3" y="119.9">16</text>
<text x="266.3" y="116.3">14</text>
<text x="271.8" y="118.1">16</text>
<text x="271.8" y="114.6">14</text>
<text x="350.8" y="116.3">6</text>
<text x="352.5" y="119.9">7</text>
<text x="365.1" y="119.9">8</text>
<text x="366.9" y="116.3">3</text>
<text x="45.4" y="123.4">4</text>
<text x="48.9" y="121.6">6</text>
<text x="48.9" y="125.2">4</text>
<text x="58.4" y="125.2">3</text>
<text x="58.4" y="121.6">5</text>
<text x="61.9" y="123.4">3</text>
<text x="253.3" y="121.6">17</text>
<text x="253.3" y="125.2">19</text>
<text x="258.8" y="123.4">17</text>
<text x="266.3" y="123.4">18</text>
<text x="271.8" y="125.2">20</text>
<text x="271.8" y="121.6">18</text>
<text x="45.4" y="126.9">2</text>
<text x="48.9" y="128.7">2</text>
<text x="58.4" y="128.7">1</text>
<text x="61.9" y="126.9">1</text>
<text x="253.3" y="128.7">21</text>
<text x="258.8" y="126.9">19</text>
<text x="258.8" y="130.5">21</text>
<text x="266.3" y="130.5">22</text>
<text x="266.3" y="126.9">20</text>
<text x="271.8" y="128.7">22</text>
<text x="253.3" y="132.2">23</text>
<text x="258.8" y="134">23</text>
<text x="266.3" y="134">24</text>
<text x="271.8" y="132.2">24</text>
<text x="255.3" y="164">1</text>
<text x="255.3" y="167.5">3</text>
<text x="258.8" y="165.7">1</text>
<text x="268.3" y="165.7">2</text>
<text x="271.8" y="167.5">4</text>
<text x="271.8" y="164">2</text>
<text x="255.3" y="171">5</text>
<text x="258.8" y="169.3">3</text>
<text x="258.8" y="172.8">5</text>
<text x="268.3" y="172.8">6</text>
<text x="268.3" y="169.3">4</text>
<text x="271.8" y="171">6</text>
<text x="351.1" y="171">4</text>
<text x="366.5" y="171">1</text>
<text x="255.3" y="174.6">7</text>
<text x="255.3" y="178.1">9</text>
<text x="258.8" y="176.3">7</text>
<text x="258.8" y="179.8">9</text>
<text x="266.3" y="179.8">10</text>
<text x="268.3" y="176.3">8</text>
<text x="271.8" y="178.1">10</text>
<text x="271.8" y="174.6">8</text>
<text x="350.8" y="178.1">5</text>
<text x="366.9" y="178.1">2</text>
<text x="253.3" y="181.6">11</text>
<text x="253.3" y="185.1">13</text>
<text x="258.8" y="183.4">11</text>
<text x="266.3" y="183.4">12</text>
<text x="271.8" y="185.1">14</text>
<text x="271.8" y="181.6">12</text>
<text x="350.8" y="185.1">6</text>
<text x="366.9" y="185.1">3</text>
<text x="253.3" y="188.7">15</text>
<text x="258.8" y="186.9">13</text>
<text x="258.8" y="190.4">15</text>
<text x="266.3" y="190.4">16</text>
<text x="266.3" y="186.9">14</text>
<text x="271.8" y="188.7">16</text>
<text x="352.5" y="188.7">7</text>
<text x="365.1" y="188.7">8</text>
<text x="253.3" y="192.2">17</text>
<text x="253.3" y="195.7">19</text>
<text x="258.8" y="194">17</text>
<text x="258.8" y="197.5">19</text>
<text x="266.3" y="197.5">20</text>
<text x="266.3" y="194">18</text>
<text x="271.8" y="195.7">20</text>
<text x="271.8" y="192.2">18</text>
<text x="253.3" y="199.2">21</text>
<text x="253.3" y="202.8">23</text>
<text x="258.8" y="201">21</text>
<text x="266.3" y="201">22</text>
<text x="271.8" y="202.8">24</text>
<text x="271.8" y="199.2">22</text>
<text x="258.8" y="204.5">23</text>
<text x="266.3" y="204.5">24</text>
</g>
</svg>
